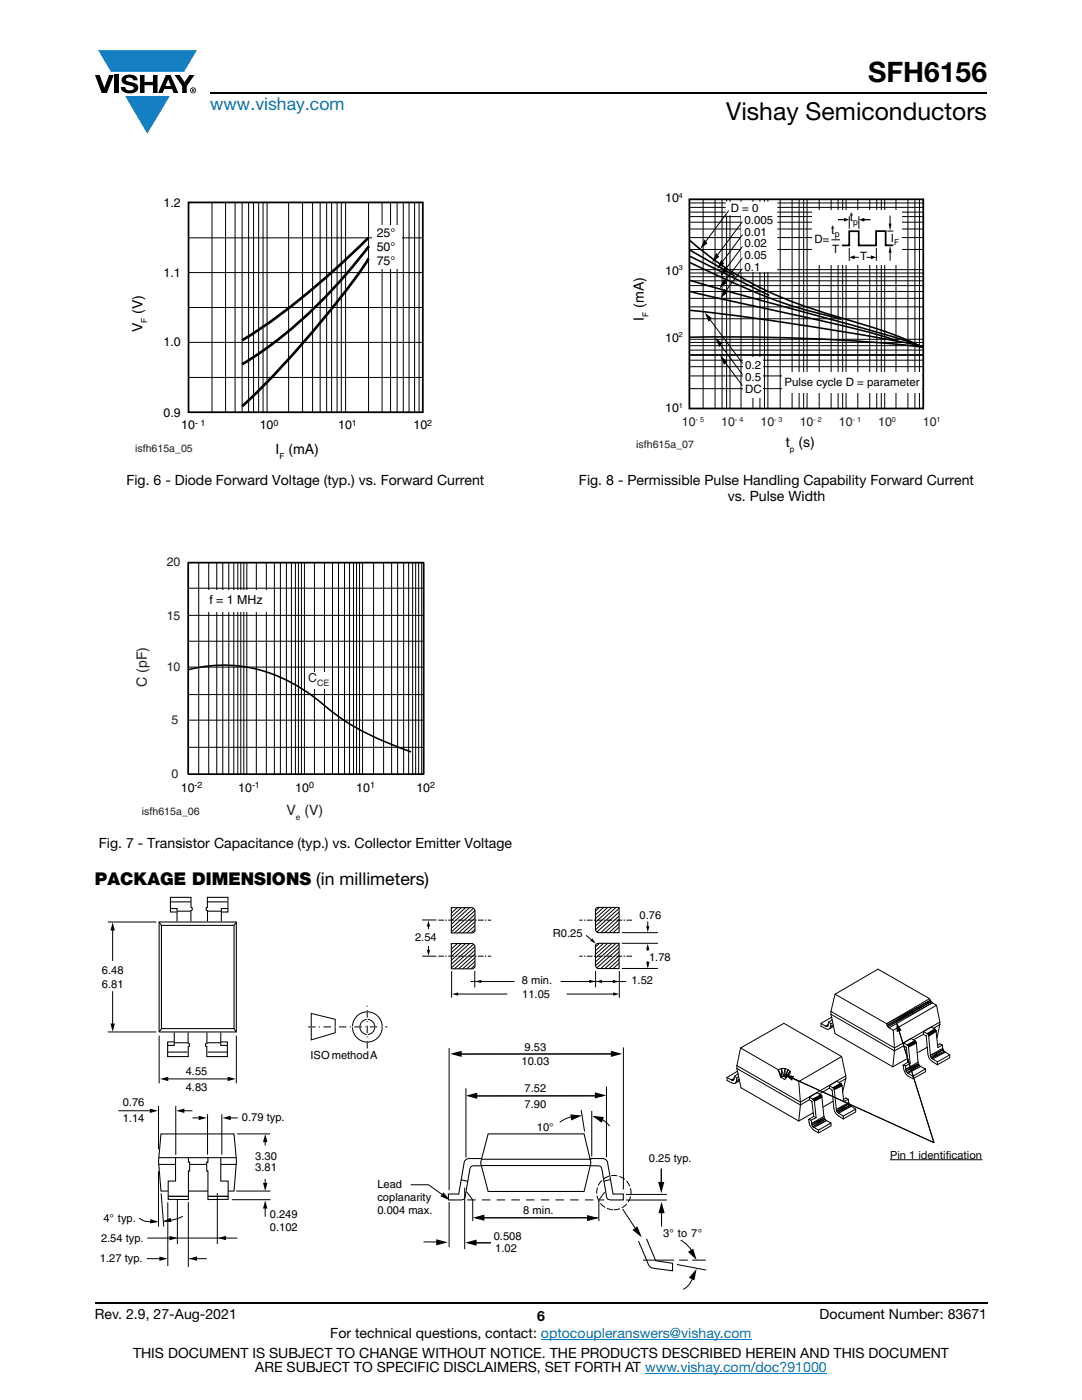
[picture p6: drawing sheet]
<svg xmlns="http://www.w3.org/2000/svg" width="216mm" height="279mm" viewBox="0 0 216 279" stroke-linecap="round" stroke-linejoin="round" font-family="sans-serif">
<g fill="#147fc3">
<path d="M19.6 10h19.7l-2.6 4.3h-1.1h-13.5z"/>
<path d="M25 19.2h8.9l-4.5 7.5z"/>
</g>
<g fill="#000">
<path d="M18.9 15h1l.9 2.5 1-2.5h.9l-1.4 3.6h-1zM22.9 15h.9v3.6h-.9zM24.6 15.3a2.1 2.1 0 0 1 2.8 .3l.1 .4h-.9a.79 .79 0 0 0-.7-.5 .79 .79 0 0 0-.8 .4l.3 .3 1 .2a1.08 1.08 0 0 1 1.2 1 1.08 1.08 0 0 1-1.1 1.2 1.73 1.73 0 0 1-2.4-1.2h.9a.96 .96 0 0 0 .8 .6 .96 .96 0 0 0 .9-.4 1.31 1.31 0 0 0-1.2-.6 1.03 1.03 0 0 1-1.1-.6 1.03 1.03 0 0 1 .2-1.1zM27.9 15h.9v1.3h1.7v-1.3h.9v3.6h-.9v-1.6h-1.7v1.6h-.9zM34.8 15h1.1l.9 1.4 1-1.4h1l-1.5 2.2v1.4h-.9v-1.4z"/>
<path d="M33.6 15.9l.5 1.3h-1.1zM33.1 15l-1.6 3.6h1l.3-.8h1.5l.3 .8h1l-1.6-3.6z"/>
<path d="M38.4 17.8h.2v.2h-.2zM38.3 17.7v.7h.1v-.3l.4 .3-.2-.3 .2-.2-.1-.2z"/>
<path d="M38.1 18a.46 .46 0 0 1 .9 0 .46 .46 0 0 1-.9 0zM37.9 18a.6 .6 0 0 0 1.2 0 .6 .6 0 0 0-1.2 0z"/>
</g>
<path d="M42 18.6h155M18.9 260h178.1" fill="none" stroke="#000" stroke-width=".36"/>
<path d="M107.9 267.3h42.1M128.7 274h36.3" fill="none" stroke="#007ec4" stroke-width=".2"/>
<path d="M37.6 40.4h46.8v41.9h-46.8z" fill="none" stroke="#000" stroke-width=".35"/>
<g fill="none" stroke="#000" stroke-width=".2">
<path d="M37.7 47.5h46.7M37.7 54.4h46.7M42.3 40.4v41.9M45 40.4v41.9M46.9 40.4v41.9M48.3 40.4v41.9M49.6 40.4v41.9M50.6 40.4v41.9M51.6 40.4v41.9M52.5 40.4v41.9M53.3 40.4v41.9M57.6 40.4v41.9"/>
<path d="M60.4 40.4v41.9M62.4 40.4v41.9M63.9 40.4v41.9M65.2 40.4v41.9M66.2 40.4v41.9M67.3 40.4v41.9M68.1 40.4v41.9M69 40.4v41.9M73.5 40.4v41.9M76.2 40.4v41.9M77.9 40.4v41.9M79.2 40.4v41.9"/>
<path d="M80.5 40.4v41.9M81.6 40.4v41.9M82.7 40.4v41.9M83.6 40.4v41.9M37.7 75.3h46.7M37.7 68.3h46.7M37.7 61.4h46.7"/>
</g>
<path d="M73.5 47.5a155.6 155.6 0 0 1-23.5 19.4l-1.7 1M73.6 51.6a147.6 147.6 0 0 1-15.1 19l-5.1 5.6-5.1 4.9M73.6 49.1a94.3 94.3 0 0 1-25.3 23.6" fill="none" stroke="#000" stroke-width=".53"/>
<path d="M74.2 45h6v8.6h-6z" fill="#fff"/>
<path d="M37.5 112.3h47v42.2h-47z" fill="none" stroke="#000" stroke-width=".35"/>
<g fill="none" stroke="#000" stroke-width=".2">
<path d="M37.5 117.4h47M39.7 112.3v42.2M41.7 112.3v42.2M43.3 112.3v42.2M44.4 112.3v42.2M45.6 112.3v42.2M46.6 112.3v42.2M47.4 112.3v42.2M48 112.3v42.2M48.6 112.3v42.2M49.2 112.3v42.2M51.1 112.3v42.2"/>
<path d="M53.1 112.3v42.2M54.7 112.3v42.2M55.9 112.3v42.2M57.1 112.3v42.2M58.1 112.3v42.2M58.9 112.3v42.2M59.5 112.3v42.2M60.1 112.3v42.2M60.7 112.3v42.2M62.7 112.4v42.2M64.7 112.4v42.2M66.3 112.4v42.2"/>
<path d="M67.5 112.4v42.2M68.7 112.4v42.2M69.7 112.4v42.2M70.5 112.4v42.2M71.1 112.4v42.2M71.7 112.4v42.2M72.3 112.4v42.2M74.5 112.3v42.2M76.5 112.3v42.2M78.1 112.3v42.2M79.3 112.3v42.2M80.5 112.3v42.2"/>
<path d="M81.5 112.3v42.2M82.3 112.3v42.2M82.9 112.3v42.2M83.5 112.3v42.2M84.1 112.3v42.2M37.5 138.6h47M37.5 122.8h47M37.5 128h47M37.5 133.1h47M37.5 143.7h47M37.5 149.1h47"/>
</g>
<path d="M37.5 133.7a29.5 29.5 0 0 1 27 6.9 45.5 45.5 0 0 0 15 8.5l2.5 1" fill="none" stroke="#000" stroke-width=".32"/>
<g fill="#fff">
<path d="M61.1 134h4.9v3.4h-4.9z"/>
<path d="M40.4 117.8h13.6v4.2h-13.6z"/>
</g>
<path d="M137.6 39.8h46.6v41.7h-46.6z" fill="none" stroke="#000" stroke-width=".35"/>
<g fill="none" stroke="#000" stroke-width=".2">
<path d="M140.3 39.8v41.7M142.7 39.8v41.7M144.1 39.8v41.7M145 39.8v41.7M145.7 39.8v41.7M147.9 39.8v41.7M150.2 39.8v41.7M151.6 39.8v41.7M152.5 39.8v41.7M153.2 39.8v41.7M155.7 39.8v41.7M158.1 39.8v41.7"/>
<path d="M159.5 39.8v41.7M160.4 39.8v41.7M161 39.8v41.7M163.5 39.8v41.7M165.8 39.8v41.7M167.2 39.8v41.7M168.1 39.8v41.7M168.8 39.8v41.7M171.2 39.8v41.7M173.5 39.8v41.7M174.9 39.8v41.7M175.9 39.8v41.7"/>
<path d="M176.5 39.8v41.7M178.8 39.8v41.7M181.2 39.8v41.7M182.6 39.8v41.7M183.5 39.8v41.7M137.6 59.5h46.6M137.6 58.2h46.6M137.6 57h46.6M137.6 56h46.6M137.6 55.2h46.6M137.6 54.5h46.6M137.6 53.8h46.6"/>
<path d="M137.6 49.8h46.6M137.6 47.4h46.6M137.6 45.7h46.6M137.6 44.3h46.6M137.6 43.2h46.6M137.6 42.3h46.6M137.6 41.4h46.6M137.6 40.5h46.6M137.6 77.6h46.6M137.6 75h46.6M137.6 73.2h46.6M137.6 71.9h46.6"/>
<path d="M137.6 70.9h46.6M137.6 69.9h46.6M137.6 69h46.6M137.6 68.3h46.6M137.6 67.7h46.6M137.6 63.6h46.6M137.6 61.2h46.6"/>
</g>
<path d="M137.6 58.1l21.4 4.8a179.7 179.7 0 0 1 20.2 5.2M137.6 47.9a69.7 69.7 0 0 0 26.5 14.4l2 .6a117.7 117.7 0 0 1 16.8 5.8M137.6 52.4a155.3 155.3 0 0 0 21.4 8.9l8.9 2.4M137.6 55.9l8.4 2.5a1005.7 1005.7 0 0 1 36.6 10.2l.8 .4M137.6 51.1l15.9 7.9M137.6 49.9l9 5.1M137.5 70.8h46.7M137.6 61.9a542.6 542.6 0 0 1 46.2 7.2l.4 .1M137.6 67.3a338.2 338.2 0 0 1 46.6 2" fill="none" stroke="#000" stroke-width=".32"/>
<g fill="#fff">
<path d="M148.3 71.2h3.9v8.1h-3.9z"/>
<path d="M162.1 42h17.8v11h-17.8z"/>
</g>
<path d="M178.3 49h-1.6v-2.9h-1.9v2.9h-3.5v-2.9h-1.8v2.9h-1.5" fill="none" stroke="#000" stroke-width=".35"/>
<path d="M165.9 47.9h1.7M167.2 43.8h1.4M169.5 43.1v2.5M169.5 49.5v2.6M170.3 51.3h1.1M171.4 43.1v2.5M172.3 43.8h1.4M172.9 51.4h1.1M174.9 49.5v2.6M177.1 46.1h1.2M177.6 43v1.9M177.6 50.2v1.9" fill="none" stroke="#000" stroke-width=".2"/>
<path d="M168.4 43.4l1 .5-1 .3zM167.2 43.8h1.4zM169.5 51.4l1-.4v.7zM172.3 43.8h1.4zM171.4 43.9l1.1-.4v.7zM173.8 51l1 .4-1 .3zM177.3 44.6h.6l-.3 1.5zM177.6 49l.3 1.4h-.6z" fill="#000"/>
<path d="M144.8 40.2h10.3v14.1h-7.3v-11.3h-3z" fill="#fff"/>
<path d="M145.4 42l-5.4 7.3M148.1 44.2l-5.9 8M148.1 53.6l-4.1 5.6M148.1 51.4l-4.3 5.8M148.1 49.2l-4.2 5.7M148.2 46.8l-5 6.7M141 62.9l7.2 9.6M143.1 67.9l5 6.8M144.1 71.5l4 5.5" fill="none" stroke="#000" stroke-width=".2"/>
<path d="M140.6 47.8l.6 .8-1.4 1zM142.9 50.5l.6 .8-1.4 1zM143.9 51.8l.6 .8-1.4 1.1zM144.4 55.7l.6 .8-1.4 1zM144.6 53.2l.5 .8-1.4 1.1zM144.6 57.6l.6 .8-1.4 1.1zM140.6 62.4l1.4 1.1-.6 .7zM142.7 67.4l1.4 1.1-.6 .8zM143.7 71l1.4 1.1-.6 .8z" fill="#000"/>
<path d="M156 74.4h27.9v4h-27.9z" fill="#fff"/>
<path d="M31.8 184h15.4v22h-15.4zM31.8 184l.4 .7M32.2 184.7h14.5v20.6h-14.5zM47.1 184l-.4 .7M32.2 205.3l-.4 .6M46.7 205.3l.4 .6M31.7 232.4h15.5M32.1 226.3h14.6l.5 5.4-.5 6h-14.6l-.5-6z" fill="none" stroke="#000" stroke-width=".21"/>
<g fill="none" stroke="#000" stroke-width=".2">
<path d="M21.5 184h9.7M22.5 185.5v6.3M22.5 197.8v6.7M21.5 205.9h9.7M31.8 206.7v9.5M33.3 215.3h12.3M47.2 206.7v9.5M23.6 221.7h6.5M31.6 220.7v8.6M31.6 233.7v11.1M32.2 238.2l.5 6.6M35.1 220.7v9.8"/>
<path d="M36.6 221.7h1.8M46.3 239.4h7.7M47.2 237.7h6.8M47.3 226.3h6.6M52.9 227.7v.9M52.9 235.3v1M27.8 243.1l1.4 .7h2.1M29.3 251.2h2.7M29.4 247.1h4.6M37.8 251.2h3.5M52.9 241v1.8"/>
</g>
<path d="M22.5 184.1l.4 1.6h-.9zM22 204.3h.9l-.4 1.6zM31.9 215.3l1.7-.4v.9zM45.4 214.9l1.7 .4-1.7 .5zM29.9 221.2l1.6 .5-1.6 .4zM35.2 221.7l1.6-.5v.9zM52.9 226.3l.5 1.6h-.9zM52.5 236.1h.9l-.5 1.6zM30 243.3l1.6 .6-1.7 .3zM31.8 250.8l1.6 .4-1.6 .4zM33.8 246.7l1.6 .4-1.6 .4zM52.9 239.6l.5 1.6h-.9z" fill="#000"/>
<path d="M41.5 231h2.6v4.7h1.4v3.7h-4v-5.7h-.3v-1.8h.3z" fill="#fff"/>
<path d="M34.7 207.9h-1.2v.7M34.8 206v2.6h-1.3v2.3h4.1M34.8 208.1h2.7M37.5 206.1v2.1l.3 .1v.4v.1l-.2 .1v2.1M41.5 238.8h4.1M41.5 231v.9h-.3v1.8h.3v5.7h4v-3.7h-1.4v-4.7" fill="none" stroke="#000" stroke-width=".21"/>
<path d="M33.5 240v12.7M35.4 238.1v10.2M37.6 239.9v12.9M38.4 223.1h1.5M41.4 222.4v8M41.5 238.8h4.1M43.4 238.1v10.2M44.3 222.4v8M45.8 223.1h1.6M34.7 247.1h12.7M36.5 242.7l-1.6 .7-2.1 .3" fill="none" stroke="#000" stroke-width=".2"/>
<path d="M39.6 222.7l1.7 .4-1.7 .4zM44.4 223.1l1.6-.4v.8zM32.5 243.8l1.5-.8 .2 .9zM37.7 251.2l1.6-.4v.8zM43.5 247.1l1.6-.5v.9z" fill="#000"/>
<path d="M35 231h2.6v.9h.2v1.8h-.2v5.7h-4v-3.7h1.4z" fill="#fff"/>
<g fill="none" stroke="#000" stroke-width=".21">
<path d="M34.1 180h4M38.1 179v2.1h.2l.1 .2-.1 .4h-.2v2.2M38.1 179.1h-4.1v2.2h1.3v2.6M41.4 180h4M41.4 179.1h4.1v2.2h-1.3v2.6M41.4 179v2.1h-.3v.2l.1 .4h.2v2.2M34 181.3v.7h1.3M38 181.8h-2.6M41.5 181.8h2.6M45.5 181.3v.7h-1.3M33.4 210h4M41.3 206.1v2.1l-.2 .1-.1 .4v.1l.3 .1v2.1"/>
<path d="M41.4 210h4M44 208.1h-2.6M44.1 206v2.6h1.3v2.3h-4.1M44.1 207.9h1.3v.7M31.7 231h15.5M33.5 238.8h4.1M35 231v4.7h-1.4v3.7h4v-5.7h.2v-1.8h-.2v-.9"/>
</g>
<path d="M33.5 238.8h4.1" fill="none" stroke="#000" stroke-width=".2"/>
<path d="M62.1 202.3l4.8 1.1v2.7l-4.8 1.4z" fill="#fff"/>
<path d="M62.1 202.3l4.8 1.1v2.7l-4.8 1.4z" fill="none" stroke="#000" stroke-width=".2"/>
<circle cx="73.3" cy="205" r="3" fill="#fff"/>
<circle cx="73.3" cy="205" r="3" fill="none" stroke="#000" stroke-width=".2"/>
<circle cx="73.3" cy="205" r="1.5" fill="#fff"/>
<circle cx="73.3" cy="205" r="1.5" fill="none" stroke="#000" stroke-width=".2"/>
<path d="M61.5 204.9h15.8z" fill="#fff"/>
<path d="M61.5 204.9h15.8" fill="none" stroke="#000" stroke-width=".2" stroke-dasharray="1.5 .7 .2 .7" stroke-linecap="butt"/>
<path d="M73.3 200.4v8.9z" fill="#fff"/>
<path d="M73.3 209.3v-8.9" fill="none" stroke="#000" stroke-width=".2" stroke-dasharray="1.5 .7 .2 .7" stroke-linecap="butt"/>
<path d="M84.5 247.9h3.5" fill="none" stroke="#000" stroke-width=".2"/>
<path d="M97.4 226.3h19.1l1.4 5.7-1.4 5.8h-19.1l-1.5-5.8z" fill="#fff"/>
<path d="M90.1 188.3h3a1.26 1.26 0 0 1 1.6 .5l.1 4.1-.2 .3-.4 .1h-4.1zM90.1 181.1h3a1.26 1.26 0 0 1 1.6 .6l.1 4-.2 .3-.4 .2h-4.1zM118.9 181.3l.5-.2h4.1v5h-3.1a1.26 1.26 0 0 1-1.6-.5zM119 188.4l.4-.1h4.1v5h-3.1a1.26 1.26 0 0 1-1.6-.5v-4.1zM96.1 231.2h-2.5a1.02 1.02 0 0 0-1 1l-1.1 6.1h-2v1.2h2.1a.9 .9 0 0 0 1.3-1l.7-4.6a1.11 1.11 0 0 1 .4-1.1 1.11 1.11 0 0 1 1.2-.1h.8M96.1 231.4h21.9M96.1 232.6h21.9M97.4 226.3h19.1l1.4 5.7-1.4 5.8h-19.1l-1.5-5.8zM117.8 231.2h2.4a1.02 1.02 0 0 1 1.1 1l1 6.1h2.1v1.2h-2.2a.9 .9 0 0 1-1.2-1l-.8-4.6a1.11 1.11 0 0 0-.4-1.1 1.11 1.11 0 0 0-1.1-.1h-.9M129 247.2l1.8 4.4 3.4 .5v1.5l-3.8-.5a1.89 1.89 0 0 1-1.4-1.6l-1.6-3.8" fill="none" stroke="#000" stroke-width=".21"/>
<g fill="none" stroke="#000" stroke-width=".2">
<path d="M84.2 190.8h2.9M84.2 183.6h2.9M85.5 184.7v5.3M91.3 181.1l-1.3 1.2M91.3 188.3l-1.3 1.2M92.1 181.1l-2.1 1.9M92.1 188.3l-2.1 1.9M93 181.1l-3 2.7M93 188.3l-3 2.6M93.8 181.1l-3.8 3.4M93.8 188.3l-3.8 3.4M94.7 181.1l-4.7 4.2"/>
<path d="M94.7 188.3l-4.7 4.2M94.8 192.6l-.9 .8M94.8 191.8l-1.7 1.6M94.8 191.1l-2.5 2.3M94.8 190.3l-3.4 3.1M94.8 189.6l-4.2 3.8M94.8 188.9l-4.8 4.3M94.8 185.4l-.9 .8M94.8 184.7l-1.7 1.5M94.8 183.9l-2.5 2.3M94.8 183.2l-3.4 3M94.8 182.4l-4.2 3.8"/>
<path d="M94.8 181.7l-4.8 4.3M119.7 181l-.9 .9M119.7 188.2l-.9 .8M120.5 181l-1.7 1.6M120.5 188.2l-1.7 1.6M121.3 181l-2.5 2.4M121.3 188.2l-2.5 2.3M122.2 181l-3.4 3.1M122.2 188.2l-3.4 3.1M123 181l-4.2 3.8M123 188.2l-4.2 3.8M123.6 192.2l-1.3 1.2"/>
<path d="M123.6 189.1l-4.7 4.3M123.6 189.9l-3.8 3.5M123.6 190.7l-3 2.7M123.6 191.4l-2.1 2M123.6 188.4l-4.8 4.4M123.6 185l-1.3 1.2M123.6 182l-4.7 4.2M123.6 182.8l-3.8 3.4M123.6 183.5l-3 2.7M123.6 184.3l-2.1 1.9M123.6 181.2l-4.8 4.4M89.6 209.2v28.3"/>
<path d="M91.6 210.3h31.2M93 217.2v13.8M94.3 218.7h25.9M121 216.8v14.1M124.4 209v28.4M81.9 236.4h3.6l3 2.2M89.6 239.9v9M92.7 237v12.3M93.2 237.9l1.1 1.6v4.2M114.5 223a4.1 4.1 0 0 0-2.8 .9M116 221.5l.7 4.3M118.1 221.7v9.1"/>
<path d="M118.6 222.9a4.8 4.8 0 0 1 3.1 1.8M120.7 237.9l-1.2 1.6v4.2M124.9 238.4h8.2M124.9 239.5h8.2M131.9 233.2v4.1M93.4 248h4.6M95 243h24.2M124.2 241.3l3.3 5M128.3 251.5h6.2M132 240.8v3.9M135.1 252.4l5.8 1.1M135.5 251.5h1.7"/>
<path d="M135.8 247.5l.9 .6 .8 .8 1 1.7M138.1 251.5h2.7M138.7 253.8l-.4 1.2a4.4 4.4 0 0 1-2 2.3"/>
</g>
<path d="M122.5 241.4a3.4 3.4 0 0 0 3.1-4.9 3.4 3.4 0 0 0-5.8-.6 3.4 3.4 0 0 0 2 5.5h.7" fill="none" stroke="#000" stroke-width=".2" stroke-dasharray="1.3 .4 1.3 .4 1.3 .4" stroke-linecap="butt"/>
<g fill="#000">
<path d="M85.2 189.6h.6l-.3 1.2zM85.5 183.7l.3 1.2h-.6zM89.8 210.3l2.3-.6v1.2zM92.9 218.7l2.3-.6v1.2zM118.7 218l2.3 .6-2.3 .6zM121.9 209.7l2.3 .6-2.3 .6zM88.5 238l1.2 1.5-1.8-.7zM92 235.4l1.4 .4zM113.8 222.4l2.3 .2-2.1 1zM118.2 222.7l2.3 .2-.4 1.2zM120.4 235.7l1.4-.3zM131.3 235.9h1.3l-.7 2.3z"/>
<path d="M87 247.3l2.3 .6-2.3 .6zM92.8 248l2.3-.6v1.2zM94.4 243l2.3-.6v1.2zM117.1 242.5l2.3 .6-2.3 .6zM126.2 245.5l1-.8 .9 2.2zM132 239.8l.6 2.3h-1.2zM137.3 249.8l1-.6 .7 2.3zM139 253.2l-.4 2.3-1.1-.5z"/>
</g>
<path d="M93.2 239.5h27.4" fill="none" stroke="#000" stroke-width=".2" stroke-dasharray="1.7 1.3" stroke-linecap="butt"/>
<path d="M87.5 190.8h10.5M87.5 183.6h10.5M126.1 183.6h-10.5M126.1 190.8h-10.5" fill="none" stroke="#000" stroke-width=".2" stroke-dasharray="1.1 .3 .3 .3" stroke-linecap="butt"/>
<path d="M84 185.6h4.7v3.2h-4.7z" fill="#fff"/>
<path d="M117 186.7l1.1 1M124.1 193.3h7.2M124.1 188.3h7.2M129.3 189.2v3.8" fill="none" stroke="#000" stroke-width=".2"/>
<path d="M118.2 187.3l.7 1-1.1-.5zM128.9 192h.7l-.3 1.2zM129.3 188.3l.3 1.3h-.7z" fill="#000"/>
<path d="M127.8 189.8h3.3v1.8h-3.3z" fill="#fff"/>
<path d="M93.9 195.9h25.4M94.7 193.8v3.3M118.8 193.8v3.3M124.1 186.1h7.2M129.3 183.9v1.1" fill="none" stroke="#000" stroke-width=".2"/>
<path d="M94.8 195.9l1.3-.4v.7zM117.6 195.5l1.2 .4-1.2 .3zM128.9 184.8h.7l-.3 1.3z" fill="#000"/>
<path d="M102.5 195h9.4v1.4h-9.1z" fill="#fff"/>
<path d="M90.1 193.8v5.3M90.9 198.4h31.8M119.4 195.9h5.5M123.6 193.8v5.3" fill="none" stroke="#000" stroke-width=".2"/>
<path d="M90.2 198.4l1.2-.3v.6zM118.9 195.9l1.2-.4v.7zM122.3 195.6l1.2 .3-1.2 .3zM122.3 198.1l1.3 .3-1.3 .3z" fill="#000"/>
<path d="M101.2 197.8h11.9v1.4h-11.9z" fill="#fff"/>
<g fill="none" stroke="#000" stroke-width=".2">
<path d="M166.6 198.4l10.3 5.9M166.6 198.4l-.8 3.5 12.7 7.2M166.6 198.4l8.6-5 10.3 5.9 .6 .8M185.5 199.3l-8.6 5M145.1 215l.9 .5M146.5 215.3l-.5 .2M146.5 214.8l.5 .3v.6M147 212.7v.5M147 213.2l.9 3.9 11.5 6.6M147 213.2l12.7 7.3M147 212.7l12.7 7.3M147.1 213.8l-2 1.2v.6l.9 .5 .5 .2 .3-.2 .2-.4"/>
<path d="M147.3 214.3l-.8 .5-.1 .7h-.4M147.4 214.9l-.4 .2M147.4 215.4l-.4 .3M147.5 215.6l-.7 .5 .7-.4M147.8 209.1l8.6-4.9 11.5 6.7 .9 3.8M147.8 209.1l-.8 3.6M147.8 209.1l7.5 4.4M155.3 213.5l.5 1.5M155.3 213.5l.7 1.4-.4-.5M155.8 215l.8 .4 .2-.3M155.9 213.2l.4 1.6-.3 .1zM156 214.9l-.2 .1"/>
<path d="M156.6 214.9l.1 .1M156.7 213.2h-.8l-.6 .3M156.7 213.2l-.4 1.6 .3 .1M156.7 213.2l.5 .3-.6 1.4M156.7 213.2l-.1 1.7M156.7 215l.1 .1M156.7 215l.5-1.5 .5 .3v.4l-.9 .9M156.7 215l1-1.2-.8 1.2M157.2 214.6l2.2 1.3M159.4 215.9l.3 4.1M159.7 220v.5M161.5 219l.7 .4"/>
<path d="M161.5 219.5l-1.8 1M162 219.9h.1M162 219.9l.3 2.9M162.2 219.4l.3 .4M162.5 219.8l.3 3.3M163.7 218.5l-1.5 .9M163.8 204.2l.9 .6M164 219l-1.5 .8M164 219l-1.6 .6 1.6-.9-1.7 .8 1.6-.9-1.7 .8M164 219l-.1-.4-.9-.5-1.5 .9v.5l.5 .4M164 219l.4 3.8M165.2 204.5l-.5 .3"/>
<path d="M165.3 204l-.1 .6-.2 .2 .2-.1-.5 .1M165.3 204l.5 .3M165.5 217.2l-2 1.1M165.5 217.2l.6 .4M165.5 216.7l.7 .4M165.7 204.9l-.1 .4M165.8 202.4l12.7 7.3M165.8 204.3l-.1 .6M165.8 201.9v.5M165.8 202.4l.8 3.9 11.6 6.6M166 203l-2.2 1.2v.6l1.4 .7 .4-.2M166.1 203.6l-.8 .4"/>
<path d="M166.1 217.6h.1M166.1 217.6l.3 3.6a2.72 2.72 0 0 0 1.9 2.1M166.1 204.1l-.3 .2M166.2 219.8l-2 1.1M166.2 217.1l.3 .2M166.2 217.1l1.7-.8-1.6 .9 1.6-.8-1.4 .9M166.3 204.6l-.6 .3M166.3 204.9l-.7 .4M166.5 217.3l.5 4.5M167.7 216.2l-.7-.4-1.5 .9v.5M167.7 216.2l-1.5 .9M167.7 216.2l.3 .5"/>
<path d="M167.9 210.9l-8.5 5M168 216.7l-1.5 .6M168 216.7l-1.5 .8M168 216.7l.4 3.2 .9-.5M168.8 214.7l-9.1 5.3M168.8 215.3l-.7 2.8M168.8 215.3l-1.3 .7M168.8 214.7v.6M169.3 219.4l-.5-.3-.5 .4M169.3 219.4v.6M176.9 204.3l.5 .8M177.4 205.1l.8 .5"/>
<path d="M178.2 205.6l.3 3.5M178.5 209.7l-.3 3.2M178.5 209.1v.6M179.3 205.5l7.1 22.5M180.2 212.6a2.71 2.71 0 0 0 2 2.7l2.5-1.4v-.6M180.2 212.6l.5 .1M180.3 208.7l-1.8 1M180.3 208.2l.7 .4M180.3 208.7l.6 .4M180.7 212.7l.1 1M180.8 213.7l.4 .5M180.9 209.1l.2 2.9"/>
<path d="M180.9 209.1h.1M181 211.3l-2.8 1.6M181 208.6l.3 .4M181.1 212l.5 .3M181.1 212l-.9 .6M181.2 214.2l1 .6M181.3 209l.3 3.3M181.6 212.3l-.9 .4M182.2 214.8v.5M182.5 207.7l-1.5 .9M182.5 207.7l-.7-.4-1.5 .9v.5M182.5 207.7l.3 .5"/>
<path d="M182.8 208.2l.4 3.8M182.8 208.2l-1.5 .6 1.5-.8-1.7 .6 1.6-.9-1.7 .9M182.8 208.2l-1.5 .8M183.2 212l.5 .8M183.2 212l-2.5 1.4 2.6-1.1-2.5 1.4M183.7 212.8l1 .5M183.7 212.8l-2.7 1.3 2.4-1.5-2.6 1.1M183.7 212.8l-2.5 1.4M184.2 206.4l-1.9 1.1M184.2 206.4l.6 .4M184.2 205.9l.8 .4M184.7 213.3l-2.5 1.5"/>
<path d="M184.8 206.8l.3 3.6a2.81 2.81 0 0 0 1.9 2.1M184.8 206.8h.1M185 206.3l.3 .5M185.1 209l-2.1 1.1M185.3 206.8l.3 3.8 .3 .6 .2 .2M185.7 210.9l2.5-1.4-2.3 1.7M186.1 200.1l.8 .5-8.7 5M186.1 200.1l-8.7 5M186.1 200.1l-8.9 4.8 8.6-5-8.8 4.7 8.6-5-8.7 4.7M186.1 211.4l.9 .5M186.5 205.4l-1.4 1 1.5-.9-1.4 1 1.6-.8-1.5 1.1M186.5 205.4l.3 .5"/>
<path d="M186.5 205.4l-.7-.4-1.6 .9v.5M186.5 205.4l-1.5 .9M186.8 205.9l-1.5 .9M186.8 205.9l.3 3.2 .9-.5M186.9 200.6l.6 3.4M187 211.9v.6M187.5 204.5l-1.2 .7M187.5 204.5l-.5 2.7M187.5 204l-9 5.1M187.5 204v.5M188 208.6l-.5-.3-.5 .3M188 208.6l.2 .9"/>
<path d="M188.1 209.2l-2.5 1.4 2.6-1.1M188.2 209.5l.2 .3M188.4 209.8l.2 .2M188.4 209.8l-2.5 1.4M188.6 210l-2.5 1.4M188.6 210l.9 .5M188.6 210l-2.7 1.2M189.5 210.5v.6l-2.5 1.4M189.5 210.5l-2.5 1.4M159.7 220.5l-.3 3.2M161.4 223.4a2.71 2.71 0 0 0 1.9 2.7l2.5-1.4v-.6M161.4 223.4l.5 .2"/>
<path d="M161.9 223.6l.3 1.3M162.2 224.9l.2 .1M162.3 222.1l-2.9 1.6M162.3 222.8l.5 .3M162.3 222.8l-.9 .6M162.4 225l.9 .5M162.8 223.1l-.9 .5M163.3 225.5v.6M164.4 222.8l.5 .8M164.4 222.8l-2.5 1.4 2.6-1.1-2.5 1.4 2.7-1.1-2.5 1.5M164.9 223.6l.9 .5M164.9 223.6l-2.7 1.3"/>
<path d="M164.9 223.6l-2.5 1.4M165.8 224.1l-2.5 1.4M167 221.8l.4 .4M167.4 222.2l.9 .5M168.3 222.7v.6M169.3 220l-2.4 1.4 2.5-1.1-2.4 1.5M169.3 220l.3 .6 .2 .2M169.8 220.8l.9 .5v.6l-2.4 1.4M169.8 220.8l-2.7 1.2 2.5-1.4-2.6 1.2M169.8 220.8l-2.4 1.4M170.7 221.3l-2.4 1.4"/>
</g>
<path d="M178.9 204l7.5 24zM178.9 204l1 1.7-1 .3z" fill="#000"/>
<path d="M156.5 214.4l29.9 13.6z" fill="#020202"/>
<path d="M157.9 215.1l28.5 12.9" fill="none" stroke="#020202" stroke-width=".2"/>
<path d="M156.5 214.4l2 .3-.5 1z" fill="#020202"/>
<path d="M177.6 231.5h18.4z" fill="none" stroke="#000" stroke-width=".2"/>
<text font-size="5.6" x="173.2" y="16.4">SFH6156</text>
<text font-size="4.9" x="144.9" y="24">Vishay Semiconductors</text>
<text font-size="3.5" fill="#007ec4" x="42" y="21.9">www.vishay.com</text>
<text font-size="3.5" x="18.9" y="176.7">PACKAGE DIMENSIONS (in millimeters)</text>
<g font-size="2.8">
<text x="128.5" y="64" transform="rotate(-90 128.5 64)">I (mA)</text>
<text x="28.5" y="66.3" transform="rotate(-90 28.5 66.3)">V (V)</text>
<text x="156.8" y="89.2">t (s)</text>
<text x="55" y="90.7">I (mA)</text>
<text x="25.2" y="96.8">Fig. 6 - Diode Forward Voltage (typ.) vs. Forward Current</text>
<text x="115.5" y="96.8">Fig. 8 - Permissible Pulse Handling Capability Forward Current</text>
<text x="145.2" y="100">vs. Pulse Width</text>
<text x="19.7" y="169.2">Fig. 7 - Transistor Capacitance (typ.) vs. Collector Emitter Voltage</text>
<text x="18.9" y="263.3">Rev. 2.9, 27-Aug-2021</text>
<text x="107.2" y="263.6">6</text>
<text x="163.6" y="263.3">Document Number: 83671</text>
<text x="65.9" y="267.1">For technical questions, contact: optocoupleranswers@vishay.com</text>
<text x="26.5" y="271">THIS DOCUMENT IS SUBJECT TO CHANGE WITHOUT NOTICE. THE PRODUCTS DESCRIBED HEREIN AND THIS DOCUMENT</text>
<text x="50.9" y="273.8">ARE SUBJECT TO SPECIFIC DISCLAIMERS, SET FORTH AT www.vishay.com/doc?91000</text>
</g>
<g font-size="2.8" fill="#231f20">
<text x="29.3" y="137.1" transform="rotate(-90 29.3 137.1)">C (pF)</text>
<text x="57.2" y="162.7">V (V)</text>
</g>
<g font-size="2.5">
<text x="32.7" y="41.3">1.2</text>
<text x="132.7" y="40.3">10</text>
<text x="75.2" y="47.4">25°</text>
<text x="165.9" y="46.6">t</text>
<text x="169.6" y="44.2">t</text>
<text x="75.2" y="50.2">50°</text>
<text x="75.2" y="52.9">75°</text>
<text x="32.7" y="55.4">1.1</text>
<text x="132.7" y="54.8">10</text>
<text x="32.7" y="69.1">1.0</text>
<text x="132.7" y="68.2">10</text>
<text x="32.7" y="83.2">0.9</text>
<text x="132.7" y="82.3">10</text>
<text x="36.2" y="85.6">10</text>
<text x="51.8" y="85.6">10</text>
<text x="67.5" y="85.6">10</text>
<text x="82.5" y="85.6">10</text>
<text x="41.8" y="120.6">f = 1 MHz</text>
<text x="36.1" y="158">10</text>
<text x="47.5" y="158">10</text>
<text x="58.9" y="158">10</text>
<text x="71.1" y="158">10</text>
<text x="83.1" y="158">10</text>
</g>
<g font-size="2.5" fill="#231f20">
<text x="136.1" y="85.1">10</text>
<text x="143.9" y="85.1">10</text>
<text x="151.7" y="85.1">10</text>
<text x="159.6" y="85.1">10</text>
<text x="167.4" y="85.1">10</text>
<text x="175.2" y="85.1">10</text>
<text x="184.1" y="85.1">10</text>
<text x="33.3" y="113">20</text>
<text x="33.3" y="123.7">15</text>
<text x="33.3" y="133.9">10</text>
<text x="61.5" y="136.2">C</text>
<text x="34.2" y="144.6">5</text>
<text x="34.2" y="155.2">0</text>
</g>
<g font-size="2.3">
<text x="145.8" y="42.3">D = 0</text>
<text x="148.6" y="44.7">0.005</text>
<text x="148.6" y="47">0.01</text>
<text x="148.6" y="49.4">0.02</text>
<text x="148.6" y="51.7">0.05</text>
<text x="162.6" y="48.5">D=</text>
<text x="166" y="50.4">T</text>
<text x="171.6" y="52">T</text>
<text x="177.8" y="48.2">I</text>
<text x="148.6" y="54">0.1</text>
<text x="148.7" y="73.7">0.2</text>
<text x="148.7" y="76">0.5</text>
<text x="156.5" y="77">Pulse cycle D = parameter</text>
<text x="148.7" y="78.4">DC</text>
</g>
<g font-size="2.2">
<text x="127.6" y="183.3">0.76</text>
<text x="82.8" y="187.8">2.54</text>
<text x="110.3" y="187">R0.25</text>
<text x="129.5" y="191.7">1.78</text>
<text x="20.3" y="194.4">6.48</text>
<text x="20.3" y="197.1">6.81</text>
<text x="104.2" y="196.4">8 min.</text>
<text x="126" y="196.3">1.52</text>
<text x="104.2" y="199.2">11.05</text>
<text x="104.7" y="209.8">9.53</text>
<text x="37.1" y="214.6">4.55</text>
<text x="62" y="211.3">ISO methodA</text>
<text x="104.1" y="212.6">10.03</text>
<text x="24.5" y="220.7">0.76</text>
<text x="37.1" y="217.8">4.83</text>
<text x="104.7" y="218">7.52</text>
<text x="104.7" y="221.2">7.90</text>
<text x="24.5" y="223.9">1.14</text>
<text x="48.3" y="223.8">0.79 typ.</text>
<text x="107.1" y="225.6">10°</text>
<text x="50.9" y="231.4">3.30</text>
<text x="50.9" y="233.8">3.81</text>
<text x="129.5" y="231.9">0.25 typ.</text>
<text x="177.6" y="231.2">Pin 1 identif</text>
<text x="188.7" y="231.2">ication</text>
<text x="75.3" y="237">Lead</text>
<text x="75.3" y="239.7">coplanarity</text>
<text x="20.7" y="243.8">4° typ.</text>
<text x="53.8" y="243">0.249</text>
<text x="53.9" y="245.7">0.102</text>
<text x="75.3" y="242.4">0.004 max.</text>
<text x="104.4" y="242.4">8 min.</text>
<text x="19.9" y="251.8">1.27 typ.</text>
<text x="20.2" y="247.9">2.54 typ.</text>
<text x="98.5" y="247.6">0.508</text>
<text x="98.8" y="249.9">1.02</text>
<text x="132.3" y="246.9">3° to 7°</text>
</g>
<g font-size="2.1" fill="#231f20">
<text x="127" y="89.3">isfh615a_07</text>
<text x="27" y="90.2">isfh615a_05</text>
<text x="28.3" y="162.6">isfh615a_06</text>
</g>
<g font-size="1.8">
<text x="166.6" y="47.3">p</text>
<text x="170.3" y="44.9">p</text>
<text x="38.9" y="84.9">- 1</text>
<text x="54.6" y="84.9">0</text>
<text x="70.2" y="84.9">1</text>
<text x="85.3" y="84.9">2</text>
<text x="38.8" y="157.3">-2</text>
<text x="50.3" y="157.3">-1</text>
<text x="61.7" y="157.3">0</text>
<text x="73.8" y="157.3">1</text>
<text x="85.8" y="157.3">2</text>
</g>
<text font-size="1.8" fill="#231f20" x="63.3" y="136.9">CE</text>
<g font-size="1.6">
<text x="178.4" y="49">F</text>
<text x="29.4" y="64.4" transform="rotate(-90 29.4 64.4)">F</text>
<text x="129.4" y="63.3" transform="rotate(-90 129.4 63.3)">F</text>
<text x="55.7" y="91.6">F</text>
<text x="157.6" y="90.2">p</text>
</g>
<text font-size="1.6" fill="#231f20" x="59.1" y="163.7">e</text>
<g font-size="1.4">
<text x="135.5" y="39.5">4</text>
<text x="135.5" y="54">3</text>
<text x="135.5" y="67.4">2</text>
<text x="135.5" y="81.4">1</text>
</g>
<g font-size="1.4" fill="#231f20">
<text x="138.8" y="84.3">- 5</text>
<text x="146.7" y="84.3">- 4</text>
<text x="154.5" y="84.3">- 3</text>
<text x="162.3" y="84.3">- 2</text>
<text x="170.2" y="84.3">- 1</text>
<text x="178" y="84.3">0</text>
<text x="186.9" y="84.3">1</text>
</g>
</svg>
